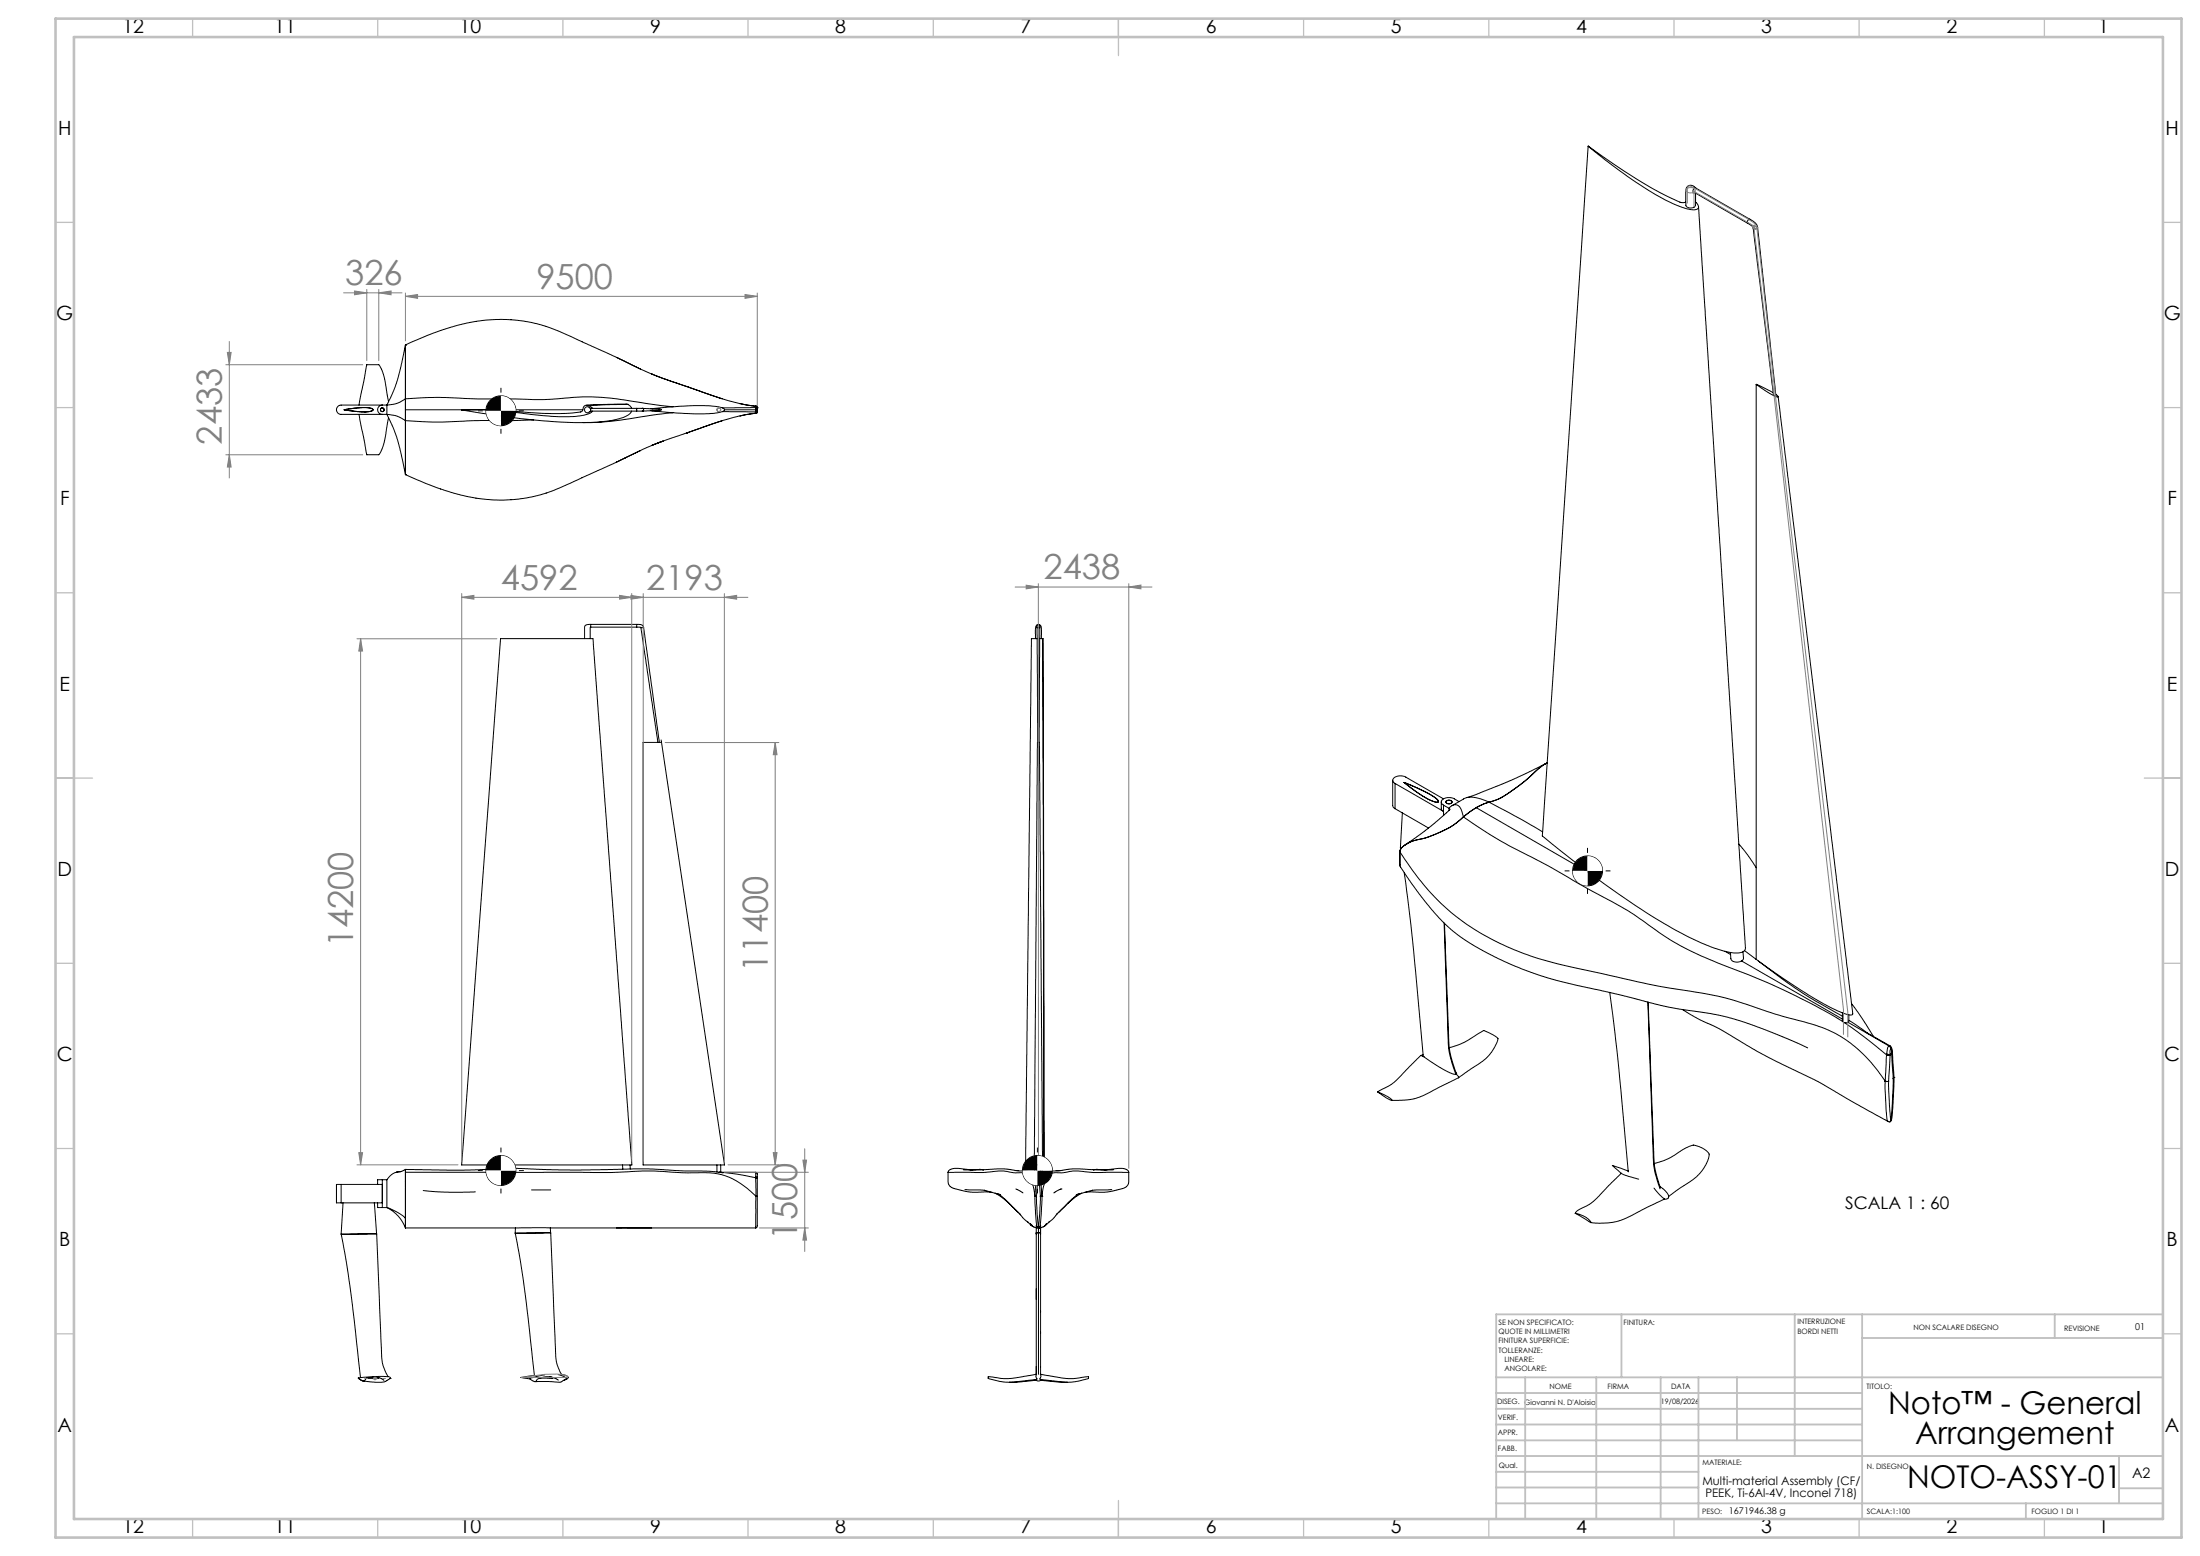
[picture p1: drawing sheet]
<svg xmlns="http://www.w3.org/2000/svg" width="594mm" height="420mm" viewBox="0 0 594 420" stroke-linecap="round" stroke-linejoin="round" font-family="sans-serif">
<g fill="none" stroke="#000" stroke-width=".27">
<path d="M428.8 39.5l-12.4 186.2a248 248 0 0 0 37.8 26.3 39.5 39.5 0 0 0 14.3 5.2 2.26 2.26 0 0 0 2.8-1.2l-12.7-200.2M428.8 39.5a110.6 110.6 0 0 0 23.8 15.9 8.8 8.8 0 0 0 5.4 1.1 .88 .88 0 0 0 .7-.7 .88 .88 0 0 0-.5-.9l-.4-.4M428.8 39.5a134.4 134.4 0 0 0 24.8 15.1l1 .1 .6-.2M457.2 51.8h.1M457.8 50.7l-.5 .3-.2 .5 .1 .3 14.7 8.5M457.8 50.7l14.7 8.5M457.9 50.7l-.8-.6-.8-.1-.7 .3-.3 .5-.1 4.6a1.44 1.44 0 0 0 1.3 .7 1.44 1.44 0 0 0 1.3-.8v-3.1M472.5 59.2l1.6 1.1 .5 1.1M472.5 59.2l-.6 .3-.2 .5 .2 .3M471.9 60.3l1.4 1.1 5.5 45.2 .4 .2 .3-.2-4.9-45.2M471.9 60.3h.1M474.6 61.4a.68 .68 0 0 1-1.2 .1"/>
<path d="M109.5 93.1l-2.2 9.6-1.3 3.5-1.5 3.1M109.5 93.1l9.5-3.9 5.1-1.6 4.1-.8a40.1 40.1 0 0 1 24 3.2l14.3 6.5M109.5 93.1v14.6M109.5 93.1h.1M166.5 96.5l6 2.9M166.5 96.5l2.4 1.2a117.4 117.4 0 0 0 19.4 7.7l8.8 2.9 3.9 .9 3.1 .5M172.7 99.5l.2 .1M92.9 110.6l4.9-.6 2.1 .1 .8 .4-.4 .5-1.2 .2-2.5-.1zM96.9 111.8l2.1 10.9h2.4a1.35 1.35 0 0 0 1.6-1.2l.8-2.4 1.1-6.3M98.4 111.2h.4M103.2 109.3l-.8 .3-.4 .9 .2 .9 1 .4M104.5 111.8l1.6 3.5 1 2.8 1.1 3.8 1.3 6.2"/>
<path d="M104.5 109.3h-12.5l-.8 .5-.4 .7 .3 .9 .8 .4h12.6M104.5 111.8l2.8 .5 2.2 1.2M104.5 109.3v2.5M104.9 108.4l-1-6.1-1-2.9a1.06 1.06 0 0 0-1.5-1h-2.4l-2.1 10.9M109.5 113.5v14.6M109.5 107.7l-2.2 1.1-2.8 .5M109.5 110.6v2.9M109.5 107.7v2.9M109.5 107.7a140.2 140.2 0 0 1 20.4 0h7.2a119.3 119.3 0 0 0 20.4-.6 83.9 83.9 0 0 1 17.1 1.8l7.2 .9M109.5 110.6h15.1M124.6 110.6l.4 .1a172.4 172.4 0 0 0 35.8 3.3 19.7 19.7 0 0 0 8.9-2l.8-1M135.1 110.6l1 .2a80.3 80.3 0 0 0 20.4 1.5 4.8 4.8 0 0 0 3.5-1.3"/>
<path d="M135.1 110.6h-10.5M135.1 110.6h.1M135.3 110.6h22.1M144.1 113.4l-17 .2a104.1 104.1 0 0 1-17.6-.1M158.7 109.4h-.1a1.19 1.19 0 0 0-1.3 1.4l-.2 .2a34.8 34.8 0 0 1-10.8 .6l-11.2-1M158.7 109.4l1.3 .8M159.1 110l.4 .2M159.2 110.1a.78 .78 0 0 0-1.1 0 .78 .78 0 0 0 0 1.1 .78 .78 0 0 0 1.1-.1M159.5 111l-.4 .1M159.5 111h12.4M159.5 110.2h12.4M159.5 110.2v.8"/>
<path d="M169.5 109.1l-11.1 .3M169.5 109.1l-10.8 .3M169.5 109.1l.6 .5 .4 .6M171.9 111h1.5M171.9 110.2h1.5M171.9 110.2v.8M173.4 110.2l4.3 .2a.25 .25 0 0 1 .3 .1 .25 .25 0 0 1-.1 .4 .25 .25 0 0 1-.3-.1l-4.2 .2M173.4 110.2h.1M173.4 111h.1M173.4 110.2l.4 .3-.1 .3-.3 .2M175.7 110.3a81.9 81.9 0 0 1 17.9-.5 2.31 2.31 0 0 1 2 .7 1.38 1.38 0 0 1-1.5 .9 63.5 63.5 0 0 1-15.9-.3l-2.5-.2M176 100.9l9.5 3.4"/>
<path d="M176.1 101h.1M176.2 110.4h1.9l.5 .2-.6 .2-1.8 .1M181.7 111.4l-5.1 .6a100.8 100.8 0 0 1-19.1 2.1M185.5 116.9h.1M185.5 116.9l-9.5 3.3M185.5 104.3h.1M185.5 104.4l9.5 3.3M194.7 113.6l-9.2 3.3M195 113.6h-.2M195 111.1l9 .1M195.6 110.6h8.4M199.8 112.3h.1"/>
<path d="M199.8 109h.1M200.1 109l4 .7M204 110l.5 .3v.3M204 111.2h.1M204 111.2l.1 .3M204 110h.1M204 110l-9 .1M204 110.6v.5M204 111.1v.1M204 110v.6M204 110.6h.5M204 110l.5 .4v-.3"/>
<path d="M204.1 111.6l-4 .6M204.1 109.7l.4 .3M204.1 111.5h.1M204.1 111.5l-4.7 .8-4.2 1.2-9.7 3.4M204.1 109.7h.1M204.1 109.7l-.1 .3M204.1 109.7l.4 .4M204.1 111.5v.1M204.4 110.9l-.4 .3M204.5 110.8l-.5 .3M204.5 111.1l-.4 .5M204.5 110.6v.2"/>
<path d="M204.5 111.1l-.1 .3-.3 .1M204.5 110.8v.3M204.5 110.1h.1M474.2 103.8l4.6 2.2M474.2 103.8a18.9 18.9 0 0 0 5.7 3.4l.2-.2-.6-.5M474.2 103.8v155.2M480.1 107.1l20.1 165.8-.1 1a4.1 4.1 0 0 1-3.1-.7 108.6 108.6 0 0 1-19.2-11.6l-3.6-2.6M109.5 128.1h.1M166.4 124.7l-12.3 5.7-6.4 2.6-4.3 1.2-5.3 .7a47.7 47.7 0 0 1-19.3-3l-9.3-3.8M166.4 124.7h.1M168.9 123.5l-.1 .1M172.5 121.8l-6 2.9"/>
<path d="M172.8 121.7h-.1M176.1 120.2l2.9-1.1-5.4 2.2-7.2 3.4M135.1 172.4h25v.1l10.5 141.9h-46zM159.5 169.3l-.2 .1v3M159.5 168.5l-1.1 .1-.5 .4-.1 3.4M159.5 169.3h12.4M159.5 168.5h12.4M159.5 168.5v.8M171.9 169.3l1.1 .1M171.9 168.5l1.4 .2 .3 .2 .2 .5M171.9 168.5v.8M173 169.4l4.6 31"/>
<path d="M173 169.4h.8M173.8 169.4l4.2 31M279.6 172.4v-3.1l.3-.5 .4-.3 .6 .3 .2 .4v3.2M280 169.4l.2 31M280 169.4v-.7l.3-.2 .4 .2v.7M280 169.4h.7M280 172.4h-1.5l-1.6 141.9v.1h2.4M280.7 172.4h.9M280.7 169.4l-.1 31M281.6 172.4l.2 73.6v68.4M281.6 172.4l.2 142M178.5 199.7l.1 .7"/>
<path d="M173.6 200.4h5l17 114h-22zM376 210.6v6.9l.2 .4 .5 .4M376.7 211.5l-.4-.3a1.11 1.11 0 0 1 0-1.2 1.11 1.11 0 0 1 1.1-.5l1-.1 1 .3 10.3 5.9M376.7 211.5l13 7.5-.6-.6v-1.9M376.7 218.3l9 5.2M376.7 211.5v6.8M378.6 219.4l-.5 9.5M379.1 211.2l6.5 3 1.6 .9 1.1 .9a.39 .39 0 0 1-.1 .6 .39 .39 0 0 1-.5-.1l-1.5-.5-2-1zM389.7 217.3v2.8M389.7 217.3l1.5 .9M390.4 216.3l.4-.2 .7-.1 .5 .3v.3l-.5 .3h-.6l-.5-.3zM390.5 216.2l1-.2 .5 .3v.3l-.5 .3h-.7l-.4-.3z"/>
<path d="M391.2 218.2a1.81 1.81 0 0 1 2-1 1.81 1.81 0 0 1 1.5 1.7l.4 1.6M391.2 218.2v.6M391.5 218.4l-5.1 4.6-7.1 5.1M393.9 216.4l-1.6-1h-1.9l-.8 .3-.5 .6 .1 .5 .5 .5M398.6 218l-3.5 2.5M398.6 218l30.7 17.7M402 216.5l-.4-.2a7.9 7.9 0 0 0-6.1-.8l-3.5 2M402 216.5l-3.4 1.5M402 216.5l1.3-.4a27.6 27.6 0 0 0 8.4-5.2l4.3-3.9 1.8-1.1a20.5 20.5 0 0 0-5.4 4.3l-.4 .4a30.6 30.6 0 0 1-8.7 5.6zM402 216.5l9.2 4.9 5.3 3.2M417.6 206l-9.6 4.6-9.6 3.9-2.3 .7M378 233.3l.1 .7"/>
<path d="M378 229.9a63.1 63.1 0 0 0 35.3 28.2 218.5 218.5 0 0 0 23.1 5.6 253.1 253.1 0 0 0 25.2 4.7 116.6 116.6 0 0 1 17.6 5.3 115.6 115.6 0 0 1 14.5 4.4 36 36 0 0 1 15.3 13.7M378 229.9v3.4M378.1 228.9v.2M378.1 228.9l.2 .1M378.1 234l3.3 4.8 4 5.3 3 3.6 3.4 3.2 2.7 2.1 3.6 2.4 5.3 2.8 4.4 2.1 6.9 2.6 6.5 2 15.3 3.4 12.8 3.3 12.6 2 5.6 1.2 9.5 3.3 11.1 4.7M378.1 229.1l.1 .1M378.1 229.1h.1M379.1 235.6a800.2 800.2 0 0 1 5.2 49.6M381 227.2a4.4 4.4 0 0 0-3 2.4v.3M395.1 220.5l-2.7 2.2-2.2 1.3-5 2.1-3.2 .8a5.6 5.6 0 0 0-4 2.7v.3M395.1 220.5a27.6 27.6 0 0 1-13.4 6.4l-.5 .2M395.1 220.5a147.5 147.5 0 0 0 21.9 12.7l9.3 5.4a167.3 167.3 0 0 1 17.2 9.9 79.2 79.2 0 0 0 23.2 12.5 175.6 175.6 0 0 1 30.9 14.7"/>
<path d="M469.5 227.8l2.3 2.9 2.4 3.5M389.9 249.1l1.1 31.1a26.1 26.1 0 0 0 2.1 9.7M390 249.3l1.2 32.9 .5 2.9 1.5 4.5M465.7 256.8l1.6 .9M467.2 257.1l.1 1.6a1.98 1.98 0 0 0 2.9 .7M470.2 259.4l27.3 15.7M470.6 256.9l.1 1.8M470.7 258.7l-.5 .7M471 256.6l3.2 2.4M474.8 259.4a137 137 0 0 0 22.7 14.9M434.6 267.9a814.2 814.2 0 0 1 5 48.4M444.9 270.5l1.5 41.2a24.2 24.2 0 0 0 1.8 9.2"/>
<path d="M445 270.5l1.6 43.3 .5 2.9 1.2 3.9M454.2 272.5l4.4 2.6 6.3 3 8.1 4.8 4.6 2.6 13.4 6.5 9 5.3 9.8 5.4M497.5 273.4l.1 2.3M497.6 275.7l.3 .3M497.9 276l5.5 3.9 6 4.8M498.9 275.9l-1 .1M498.9 275.9l11.1 6.4M499.2 273.9v1.7l-.3 .3M499.2 275.4l4.9 3.3M499.9 270.9l3.1 4.4 2.8 4.5M504 278.7l6.3 3.6M371.9 294.7l1.4 .6a4.8 4.8 0 0 1 2.5 1.7h-.1a10.5 10.5 0 0 1-3.7-2.3z"/>
<path d="M383.6 284.9l-7.1 7.2-1.8 1.2-2.7 1.4M383.6 284.9l.7 .3M384.2 284.7l-.6 .2M384.3 285.2l5.9 3.7a4 4 0 0 0 2.8 1h.1M384.3 285.2h.1M391.3 282.8l3.8-1.3 5.2-3.2 .5-.1a8.9 8.9 0 0 1 3.7 2.1l-.4 1.3-1.3 2.2a20.3 20.3 0 0 1-6.5 5.3l-2.5 1.8M393.1 289.9l.7 .7v.3M393.1 289.9h.1M393.2 289.6l-.1 .3M393.8 290.9l-10.6 5.3-2.8 .6-4.7 .2M509 291.8h.1M509 291.8l.3 8.1 .2 2.3 .3 .5"/>
<path d="M509 291.8h.9M509.4 284.7h.1M509.4 284.7l-.4 7.1M509.4 284.7l1 .2M509.4 284.5l1 .1M509.4 284.5v.2M509.9 291.8l.3 6.6 .3 3.8M510 282.3l.5 .9M510 282.3l-.3 .5-.3 1.7M510.3 282.3l.5 .6 .1 1.1M510.3 282.3h-.3M510.4 284.9l-.5 6.9"/>
<path d="M510.4 284.6v.3M510.5 283.2l-.2 .4 .1 1M510.5 283.2a.63 .63 0 0 1 .3 .9l-.1 .3M510.7 284.4v.2M510.7 284.6l.4 6.5M510.9 284l-.2 .4M510.9 284v.2M510.9 284.2l.5 6.6M510.9 284.2l-.2 .4M511.1 291.1l-.1 5.6-.5 5.5M511.4 290.8l-.5 10.4-.5 1.5M511.4 290.8h.1"/>
<path d="M511.4 290.8l-.3 .3M92.1 319.7h-1.3v5h1.3M92.1 319.7v5M92.1 319.7h11.1M103.2 318.4h-1.2v1.3M103.2 318.4v7.5M103.2 318.4h1.3M104.5 318.4v7.5M108.1 316.3l-1.2 .2M109.5 315.6l-1.4 .7-1.1 .1a4.5 4.5 0 0 0-2.5 2M109.5 315.6l15.8 .3 14.5-.5 7.8 .3 9.3 .1 18.5-.3 9.3 .6h6.9l3.6 .5M109.5 318.9v1.6"/>
<path d="M109.5 315.6v.8M109.5 318.9v9.9M109.5 316.4h47.5a155.9 155.9 0 0 0 16.6-.3l12.2 .5a27 27 0 0 1 9.8 .7 21.8 21.8 0 0 1 8.5 5.6M109.5 316.4v2.5M168.1 314.4l.1 1.2M170.1 314.4l.1 1.1M193.6 314.4v2M194.1 316.4h.1M194.2 316.4h9.8M194.2 316.4l4.7 .5 5.1 1M194.6 314.4v2M204 316.5l.5 .3v1"/>
<path d="M204 317.9h.1M204 317.9l.1 5M204 317.9l.5 .1M204 317.7v.2M204 317.7l.5 .1M204 316.5v1.2M204 316.4v.1M204.5 318v4.9M204.5 317.8v.2M256 316.4v3.1l.4 .6 .8 .6 4.8 1.1 4.6-.1 1.3 .2M256 316.4l9.5 .1 1.9-.2a15.7 15.7 0 0 1 6.8 .3 3.4 3.4 0 0 1 3.5 .8 10.3 10.3 0 0 1 1.7 5.5M260.1 315.8h3.4l7.8-.3 3.7 .6 4.9 .3"/>
<path d="M262.5 315.8l-4.8-.4-1.3 .4-.4 .6M264.3 315.7l-2.2 .1M264.3 315.7l1.2 .1zM265.3 315.7h.3M278.3 316.4h.1M279.3 314.4l.8-114h.5l.1 1.4 .8 112.6M279.3 314.4h2.2M279.4 316.3l-1 .1M279.4 314.4v2M279.8 317.9l-.4 5M279.8 317.9h.1M279.8 317.9l.4 .1"/>
<path d="M279.8 317.7v.2M279.8 317.7l.4 .1M279.9 314.4v2M279.9 316.4l-.1 1.5M279.9 316.4h.1M279.9 316.4h.5M279.9 317.2h.1M279.9 317.2l-.1 .5M280.2 318l-.3 4.9M280.2 317.8v.2M280.4 316.4l-.3 .2-.2 .6M280.4 316.4l.3 .3 .2 1"/>
<path d="M280.4 316.9l-.2 .1v.8M280.4 316.9l.2 .3-.1 .6M280.4 316.4v.5M280.4 316.4h.5M280.4 316.4h.1M280.5 317.8v.2M280.5 318l.4 4.9M280.9 314.4v2M280.9 316.4l.1 1.5M280.9 316.4h.1M280.9 317.7l-.4 .1M280.9 317.7l.1 .2"/>
<path d="M281 317.9l-.5 .1M281 317.9h.1M281 317.9l.3 5M281.4 316.3l1 .1M281.4 314.4v2M281.5 314.4h.3M282.3 316.4h.2M295.2 315.7h.3M295.2 315.8l1.2-.1zM296.4 315.7l2.2 .1M298.3 315.8l4.7-.4 1.4 .4 .4 .6M300.6 315.8h-3.3l-7.8-.3-3.7 .6-4.9 .3"/>
<path d="M304.8 316.4l-.1 3-.4 .7-.7 .6-4.6 1.1-4.8-.1-1.4 .2M304.8 316.4l-9.6 .1-1.9-.2a15.7 15.7 0 0 0-6.8 .3 3.5 3.5 0 0 0-3.4 .7 10.5 10.5 0 0 0-1.8 5.6M437.7 316.7l-6.3 6.4a17.2 17.2 0 0 1-5.6 3.7l-.5 .7M437.8 316.7l1 .5 3.7 1.1M439.6 316.1l-4.3-1.5 2.5 2.1M439.6 316h-.1M457.2 309.1a6.1 6.1 0 0 1 4.3 2.4l-.2 1.3-.7 1.6a18.5 18.5 0 0 1-7.2 6.4l-2.9 2.2M457.2 309.1a23.4 23.4 0 0 0-6.2 3.4l-1.8 .8-2.5 .8M510.5 302.2a.46 .46 0 0 1-.1 .6 .46 .46 0 0 1-.6-.1M92.1 333.1v.1M92.1 324.7h11.1M92.1 333.2a358.8 358.8 0 0 1 5 36.5l.2 2.1"/>
<path d="M92.6 324.7l-.5 8.4M101.1 324.7l.6 8.2M101.7 332.9l-9.6 .2M101.7 332.9v.2M101.7 333.1l-9.6 .1M101.7 333.1l1.3 32.2a11.3 11.3 0 0 0 1.8 6.3M102 324.7v1.2h1.2M103.2 325.9h1.3M104.5 325.9l2.9 1.4 2.1 1.5M104.5 325.9a10 10 0 0 1 5 5.6M109.5 320.7v8.1M109.5 330.6v.9"/>
<path d="M109.5 328.8v1.8M109.5 331.5h29.7M114.3 321.4l7.1 .4 6.9-.1M139.1 332.8v.2M139.1 333a355.6 355.6 0 0 1 5 36.4l.2 1.8-3.6 .6 2.4 .4M139.2 331.5h9.4M139.2 331.5l-.1 1.3M143.5 321.2h5.2M148.6 331.5l.1 1.2M148.6 331.5h55.4M148.7 332.7l-9.6 .1M148.7 332.7v.1"/>
<path d="M148.7 332.8l1.3 32.2a9.4 9.4 0 0 0 1.8 6 1.51 1.51 0 0 1 1.6 .8l-.2 .4-.9 .3M148.7 332.8l-9.6 .2M166.4 331.5h9.6M204.1 322.9l-.1 8.6M204.1 322.9h.1M204.1 322.9h.4M204.5 322.9v7.6a.69 .69 0 0 1-.5 1M260.5 321.1l5.4 .2 4.3 1.2M268.7 322.1l1.8 1.1 2 1.6M269.2 322.2l.9 .5M269.7 322.4l1.5 1.2 4.3 4.3M271.1 323.5l3.8 3.8"/>
<path d="M274.3 320.9l1.9 1.1M275.2 327.5l1.5 1.7 1 .8M277.5 329.9l1.6 1.3M278.2 330.3l.7 .8 1.5 .4M278.3 330.6h.1M279.4 322.9l.4 7a1.49 1.49 0 0 0 .6 1.6M279.4 322.9h.1M279.4 322.9h.5M279.7 330.9l.3 .4 .4 .2M279.8 332.9v38M279.8 332.7v.2M279.8 332.9v.2"/>
<path d="M279.8 332.7h1.2M279.8 331.4v1.3M279.9 322.9l.1 5 .4 3M280.4 332.8l-.6 .1M280.4 332.8l.6 .1M280.4 330.9v.6M280.4 332.8v38.2M280.4 331.5h.1M280.4 331.5v1.3M280.9 322.9l-.5 8M280.9 322.9h.4M281 332.9v38"/>
<path d="M281 332.7v.2M281 332.9v.2M281 331.4v1.3M281 330.9l-.6 .6M281.3 322.9l-.4 7.5-.1 .6-.4 .5M281.3 322.9h.1M282.5 330.3l-.6 .8-1.5 .4M283.2 329.9l-1.5 1.2M285.5 327.5l-1.2 1.5-1.3 1M286.5 320.9h.1M286.5 320.9l-1.9 1.1M289.6 323.5l-3.8 3.8"/>
<path d="M291 322.4l-2.2 1.9-3.5 3.6M291.6 322.2l-1 .5M292.1 322.1l-1.6 .9-2.2 1.8M300.2 321.1l-5.3 .2-4.3 1.2M425.3 327.5h.1a5.5 5.5 0 0 1 4.1 2.5zM446.6 320.7l2.8 3-11.7 5.7-3.8 .7-4.4-.1M448.2 320.3l1.5 1.2 .8 1.2v.4l-.2 .4-1 .2M279.8 347.9v2.8M281 353.9v.3M281 359.6v.3M96.7 372l1.3 .8 3.4 .3 2.5-.1 1.4-.9M96.7 372l1.3 .8"/>
<path d="M97.3 371.8l-.6 .2M99 372l-.8 .8M99 371.9l.9-.1a2.66 2.66 0 0 1 2.4 .2l-1.6 .1zM102 371.8l1.7 .8M104.8 371.6l.5 .2v.3M104.8 371.6h-3.8l-3.7 .2M105.3 372.1h.1M145.7 372l-.6 .3-.5 .6M145.7 372h.1a3.6 3.6 0 0 1 3.5 0zM148.4 371.6l1.2 .3 1.1 .6M150.7 371l1.4 .5a.69 .69 0 0 1 .8 .7l-1.4 .8-.6 .1-2.7-.2h-3.9l-1.4-.8 4.2-1M266.8 371.6v.4"/>
<path d="M266.8 372h.1M279.6 372.4l.6 .4 .6-.1 .4-.3M279.8 372.6l-4.6 .4-2.6 .1M279.8 368.8v2.1M279.8 370.9l-7.5 1.2h-1.8l-3.7-.5M279.9 371l-.2 .6 .3 .7-7.6 .8-2.5-.2-2.7-.7-.4-.1v-.5M281 370.9l6.9 1.2h1.9l3.9-.5h.2v.5l-3.5 .8-1.9 .2-1.9-.1-5.8-.7 .3-.7-.2-.6M281 368.9v.1M281 370.8v.1M281 372.6l4.9 .5h2.2"/>
<circle cx="103.2" cy="110.6" r=".51"/>
<circle cx="103.2" cy="110.6" r=".5"/>
</g>
<g fill="none" stroke="#808080" stroke-width=".27">
<path d="M455.3 51.1a1.47 1.47 0 0 1 2.4 .3 1.42 1.42 0 0 1-2.5-.2zM455.6 54.9v-4l.2-.6 .5-.1 15.9 9 1.3 .9 .6 .7 .3 .9 5 45.1 19.5 166.4v6.8M456.8 51.9h1.1M457 51.5l.7 .7M457.4 51.9l.2-.1 14.6 8.4 1.3 1 5.5 45.3 18.7 166v6.8M457.4 51.3v4.6M457.7 51.5l-.7 .7M92.7 79h15.9M95.7 78.5l3.3 .5-3.3 .6zM99 78.1v19.3M102.3 79l3.3-.5v1.1zM102.3 78.1v19.3"/>
<path d="M109.5 80l3.2-.5v1zM109.5 79v13.1M109.5 80h95M201.2 79.5l3.3 .5-3.3 .5zM204.5 79v30.6M473 61.2h1M473.2 60.8l.7 .7M473.5 61.3a.58 .58 0 0 1 .6-.2 .58 .58 0 0 1 .4 .5 .56 .56 0 0 1-.6 .2 .56 .56 0 0 1-.4-.5zM473.5 60.7v1M473.9 60.8l-.7 .7M60.9 98.4h37.1M61.4 95.1h1l-.5 3.3z"/>
<path d="M61.9 92.1v37M60.9 122.7h37.1M61.9 122.7l.5 3.4h-1zM274 158.5h37.1M277.1 158l3.3 .5-3.3 .4zM280.4 157.5v157.9M304.8 158.5l3.2-.6v1zM304.8 157.5v157.9M96.4 172.4h37.8M97.4 172.4l.5 3.3h-1zM97.4 172.4v142M124.7 161.2l3.3-.5v1z"/>
<path d="M124.7 160.2v153.2M124.7 161.2h77.2M167.3 160.7l3.3 .5-3.3 .5zM170.4 160.7l3.3 .5-3.3 .5zM170.6 160.2v153.2M173.7 160.2v153.2M195.6 161.2l3.3-.5v1zM195.6 160.2v153.2M179.6 200.4h30.7M209.3 200.4l.5 3.3h-1zM209.3 200.4v114M96.4 314.4h27.2"/>
<path d="M96.9 311.1h1l-.5 3.3zM195.6 316.4h22.7M196.6 314.4h13.7M208.8 311.1h1l-.5 3.3zM216.8 313.1h1l-.5 3.3zM217.3 310.1v27.7M205 331.5h13.3M217.3 331.5l.5 3.2h-1zM100.8 372.1h.9M100.9 371.7l.7 .7M101.2 371.6v1M101.6 371.7l-.7 .7"/>
<path d="M140.7 371.8l6.4-.8 3.3-.1 2.4 .4 .6 .5z"/>
<circle cx="194.1" cy="110.6" r=".51"/>
</g>
<path d="M98.4 372.1h5.8" fill="none" stroke="#808080" stroke-width=".27" stroke-dasharray="15.2 1.3 1.3 1.3" stroke-dashoffset="14.2" stroke-linecap="butt"/>
<g fill="none" stroke="#c0c0c0" stroke-width=".35">
<path d="M52 5v5M102 5v5M152 5v5M202 5v5M252 5v5M302 5v10M352 5v5M402 5v5M452 5v5M502 5v5M552 5v5M15 60h5"/>
<path d="M584 60h5M15 110h5M584 110h5M15 160h5M584 160h5M15 210h10M579 210h10M15 260h5M584 260h5M15 310h5M584 310h5M15 360h5"/>
<path d="M584 360h5M52 410v5M102 410v5M152 410v5M202 410v5M252 410v5M302 405v10M352 410v5M402 410v5M452 410v5M502 410v5M552 410v5"/>
</g>
<g fill="none" stroke="#c0c0c0" stroke-width=".5">
<path d="M437.8 354.8v17M484.6 354.8v38.2M502.8 354.8v55.2M554.8 354.8v6.4M584 354.8h-180v55.2M404 371.8h180M404 376h98.8M411.8 371.8v38.2M431 371.8v38.2M448.4 371.8v38.2M458.6 371.8v38.2M469 371.8v17"/>
<path d="M502.8 361.2h81.2M404 388.8h98.8M404 384.5h98.8M404 380.3h98.8M404 397.3h54.6M404 393h180M572.1 393v12.8M404 405.8h180M404 401.5h54.6M547 405.8v4.2M572.1 401.7h11.9"/>
</g>
<path d="M15 5h574v410h-574zM20 10h564v400h-564z" fill="none" stroke="#c0c0c0" stroke-width=".7"/>
<g fill="#808080">
<path d="M124.7 161.2l3.3-.5v1zM167.3 160.7l3.3 .5-3.3 .5z"/>
<path d="M170.4 160.7l3.3 .5-3.3 .5zM195.6 161.2l3.3-.5v1z"/>
<path d="M208.8 311.1h1l-.5 3.3zM209.3 200.4l.5 3.3h-1z"/>
<path d="M217.3 331.5l.5 3.2h-1zM216.8 313.1h1l-.5 3.3z"/>
<path d="M97.4 172.4l.5 3.3h-1zM96.9 311.1h1l-.5 3.3z"/>
<path d="M109.5 80l3.2-.5v1zM201.2 79.5l3.3 .5-3.3 .5z"/>
<path d="M102.3 79l3.3-.5v1.1zM95.7 78.5l3.3 .5-3.3 .6z"/>
<path d="M304.8 158.5l3.2-.6v1zM277.1 158l3.3 .5-3.3 .4z"/>
<path d="M61.4 95.1h1l-.5 3.3zM61.9 122.7l.5 3.4h-1z"/>
</g>
<g fill="none" stroke="#000" stroke-width=".27">
<path d="M129 110.9h1.4M135.3 104.7v1.3M135.3 115.8v1.3M140.1 110.9h1.3M422.5 235.1h1.3M428.6 228.9v1.3M428.6 239.9v1.4M433.5 235.1h1.3M129 316h1.4M135.3 309.8v1.3M140.1 316h1.3M273.9 316h1.3"/>
<path d="M280.1 309.8v1.3M285 316h1.3M135.3 320.8v1.3M280.1 320.8v1.3"/>
<circle cx="135.2" cy="110.9" r="4"/>
<circle cx="428.6" cy="235.1" r="4"/>
<circle cx="135.2" cy="315.9" r="4"/>
<circle cx="280.1" cy="315.9" r="4"/>
</g>
<path d="M135.3 316v4a4 4 0 0 0 3.9-4zM132.4 313.1l-.9 1.5-.3 1.4h4.1v-4.1l-1.5 .3zM280.1 316v4a4 4 0 0 0 4-4zM277.5 312.9l-1.2 1.7-.2 1.4h4v-4.1l-1.4 .3zM135.3 110.9v4a4 4 0 0 0 3.9-4zM132.4 108l-.9 1.5-.3 1.4h4.1v-4l-1.5 .2zM428.6 235.1v4a4 4 0 0 0 4-4zM426 232l-1 1.4-.4 1.7h4v-4l-1.1 .1z" fill="#000"/>
<path d="M135.3 311.9v4.1h3.9a4 4 0 0 0-3.9-4.1zM131.2 316a4 4 0 0 0 4.1 4v-4zM280.1 311.9v4.1h4a4 4 0 0 0-4-4.1zM276.1 316a4 4 0 0 0 4 4v-4zM135.3 106.9v4h3.9a4 4 0 0 0-3.9-4zM131.2 110.9a4 4 0 0 0 4.1 4v-4zM428.6 231.1v4h4a4 4 0 0 0-4-4zM424.6 235.1a4 4 0 0 0 4 4v-4z" fill="#fff"/>
<g font-size="9.3" fill="#808080">
<text x="93.2" y="77">326</text>
<text x="144.8" y="78">9500</text>
<text x="59.9" y="120" transform="rotate(-90 59.9 120)">2433</text>
<text x="135.3" y="159.2">4592</text>
<text x="174.5" y="159.2">2193</text>
<text x="281.8" y="156.4">2438</text>
<text x="95.4" y="255.7" transform="rotate(-90 95.4 255.7)">14200</text>
<text x="207.3" y="262.3" transform="rotate(-90 207.3 262.3)">11400</text>
<text x="215.3" y="334.6" transform="rotate(-90 215.3 334.6)">1500</text>
</g>
<g font-size="8.5">
<text x="509.8" y="381.8">Noto™ - General</text>
<text x="517.1" y="389.9">Arrangement</text>
<text x="514.9" y="401.7">NOTO-ASSY-01</text>
</g>
<g font-size="5.3">
<text x="33.1" y="8.9">12</text>
<text x="74.1" y="8.9">11</text>
<text x="124.1" y="8.9">10</text>
<text x="175.5" y="8.9">9</text>
<text x="225.5" y="8.9">8</text>
<text x="275.5" y="8.9">7</text>
<text x="325.5" y="8.9">6</text>
<text x="375.5" y="8.9">5</text>
<text x="425.5" y="8.9">4</text>
<text x="475.5" y="8.9">3</text>
<text x="525.5" y="8.9">2</text>
<text x="566.5" y="8.9">1</text>
<text x="15.7" y="36.4">H</text>
<text x="584.7" y="36.4">H</text>
<text x="15.2" y="86.4">G</text>
<text x="584.2" y="86.4">G</text>
<text x="16.2" y="136.4">F</text>
<text x="585.2" y="136.4">F</text>
<text x="16.1" y="186.4">E</text>
<text x="585.1" y="186.4">E</text>
<text x="15.5" y="236.4">D</text>
<text x="584.5" y="236.4">D</text>
<text x="15.4" y="286.4">C</text>
<text x="584.4" y="286.4">C</text>
<text x="16" y="336.4">B</text>
<text x="585" y="336.4">B</text>
<text x="15.5" y="386.4">A</text>
<text x="584.5" y="386.4">A</text>
<text x="33.1" y="413.9">12</text>
<text x="74.1" y="413.9">11</text>
<text x="124.1" y="413.9">10</text>
<text x="175.5" y="413.9">9</text>
<text x="225.5" y="413.9">8</text>
<text x="275.5" y="413.9">7</text>
<text x="325.5" y="413.9">6</text>
<text x="375.5" y="413.9">5</text>
<text x="425.5" y="413.9">4</text>
<text x="475.5" y="413.9">3</text>
<text x="525.5" y="413.9">2</text>
<text x="566.5" y="413.9">1</text>
</g>
<text font-size="4.7" x="498.2" y="326.4">SCALA 1 : 60</text>
<text font-size="3.9" x="575.6" y="399">A2</text>
<g font-size="3.2">
<text x="459.7" y="400.9">Multi-material Assembly (CF/</text>
<text x="460.5" y="404.1">PEEK, Ti-6Al-4V, Inconel 718)</text>
</g>
<g font-size="2.5">
<text x="576.5" y="359.1">01</text>
<text x="466.8" y="408.6">1671946.38 g</text>
</g>
<g font-size="2">
<text x="404.6" y="357.6">SE NON SPECIFICATO:</text>
<text x="438.4" y="357.6">FINITURA:</text>
<text x="485.3" y="357.5">INTERRUZIONE</text>
<text x="485.3" y="360">BORDI NETTI</text>
<text x="516.6" y="359">NON SCALARE DISEGNO</text>
<text x="557.3" y="359.2">REVISIONE</text>
<text x="404.6" y="360.1">QUOTE IN MILLIMETRI</text>
<text x="404.6" y="362.6">FINITURA SUPERFICIE:</text>
<text x="404.6" y="365.1">TOLLERANZE:</text>
<text x="406.2" y="367.6">LINEARE:</text>
<text x="406.2" y="370.1">ANGOLARE:</text>
<text x="418.3" y="375">NOME</text>
<text x="434" y="374.9">FIRMA</text>
<text x="451.2" y="374.9">DATA</text>
<text x="504" y="374.9">TITOLO:</text>
<text x="404.2" y="379.1">DISEG. Giovanni N. D'Aloisio</text>
<text x="404.4" y="383.3">VERIF.</text>
<text x="448.5" y="378.9">19/08/2026</text>
<text x="404.4" y="387.4">APPR.</text>
<text x="404.5" y="391.8">FABB.</text>
<text x="459.6" y="395.5">MATERIALE:</text>
<text x="404.7" y="396.1">Qual.</text>
<text x="504.1" y="396.6">N. DISEGNO</text>
<text x="459.6" y="408.5">PESO:</text>
<text x="504.1" y="408.6">SCALA:1:100</text>
<text x="548.5" y="408.6">FOGLIO 1 DI 1</text>
</g>
</svg>
